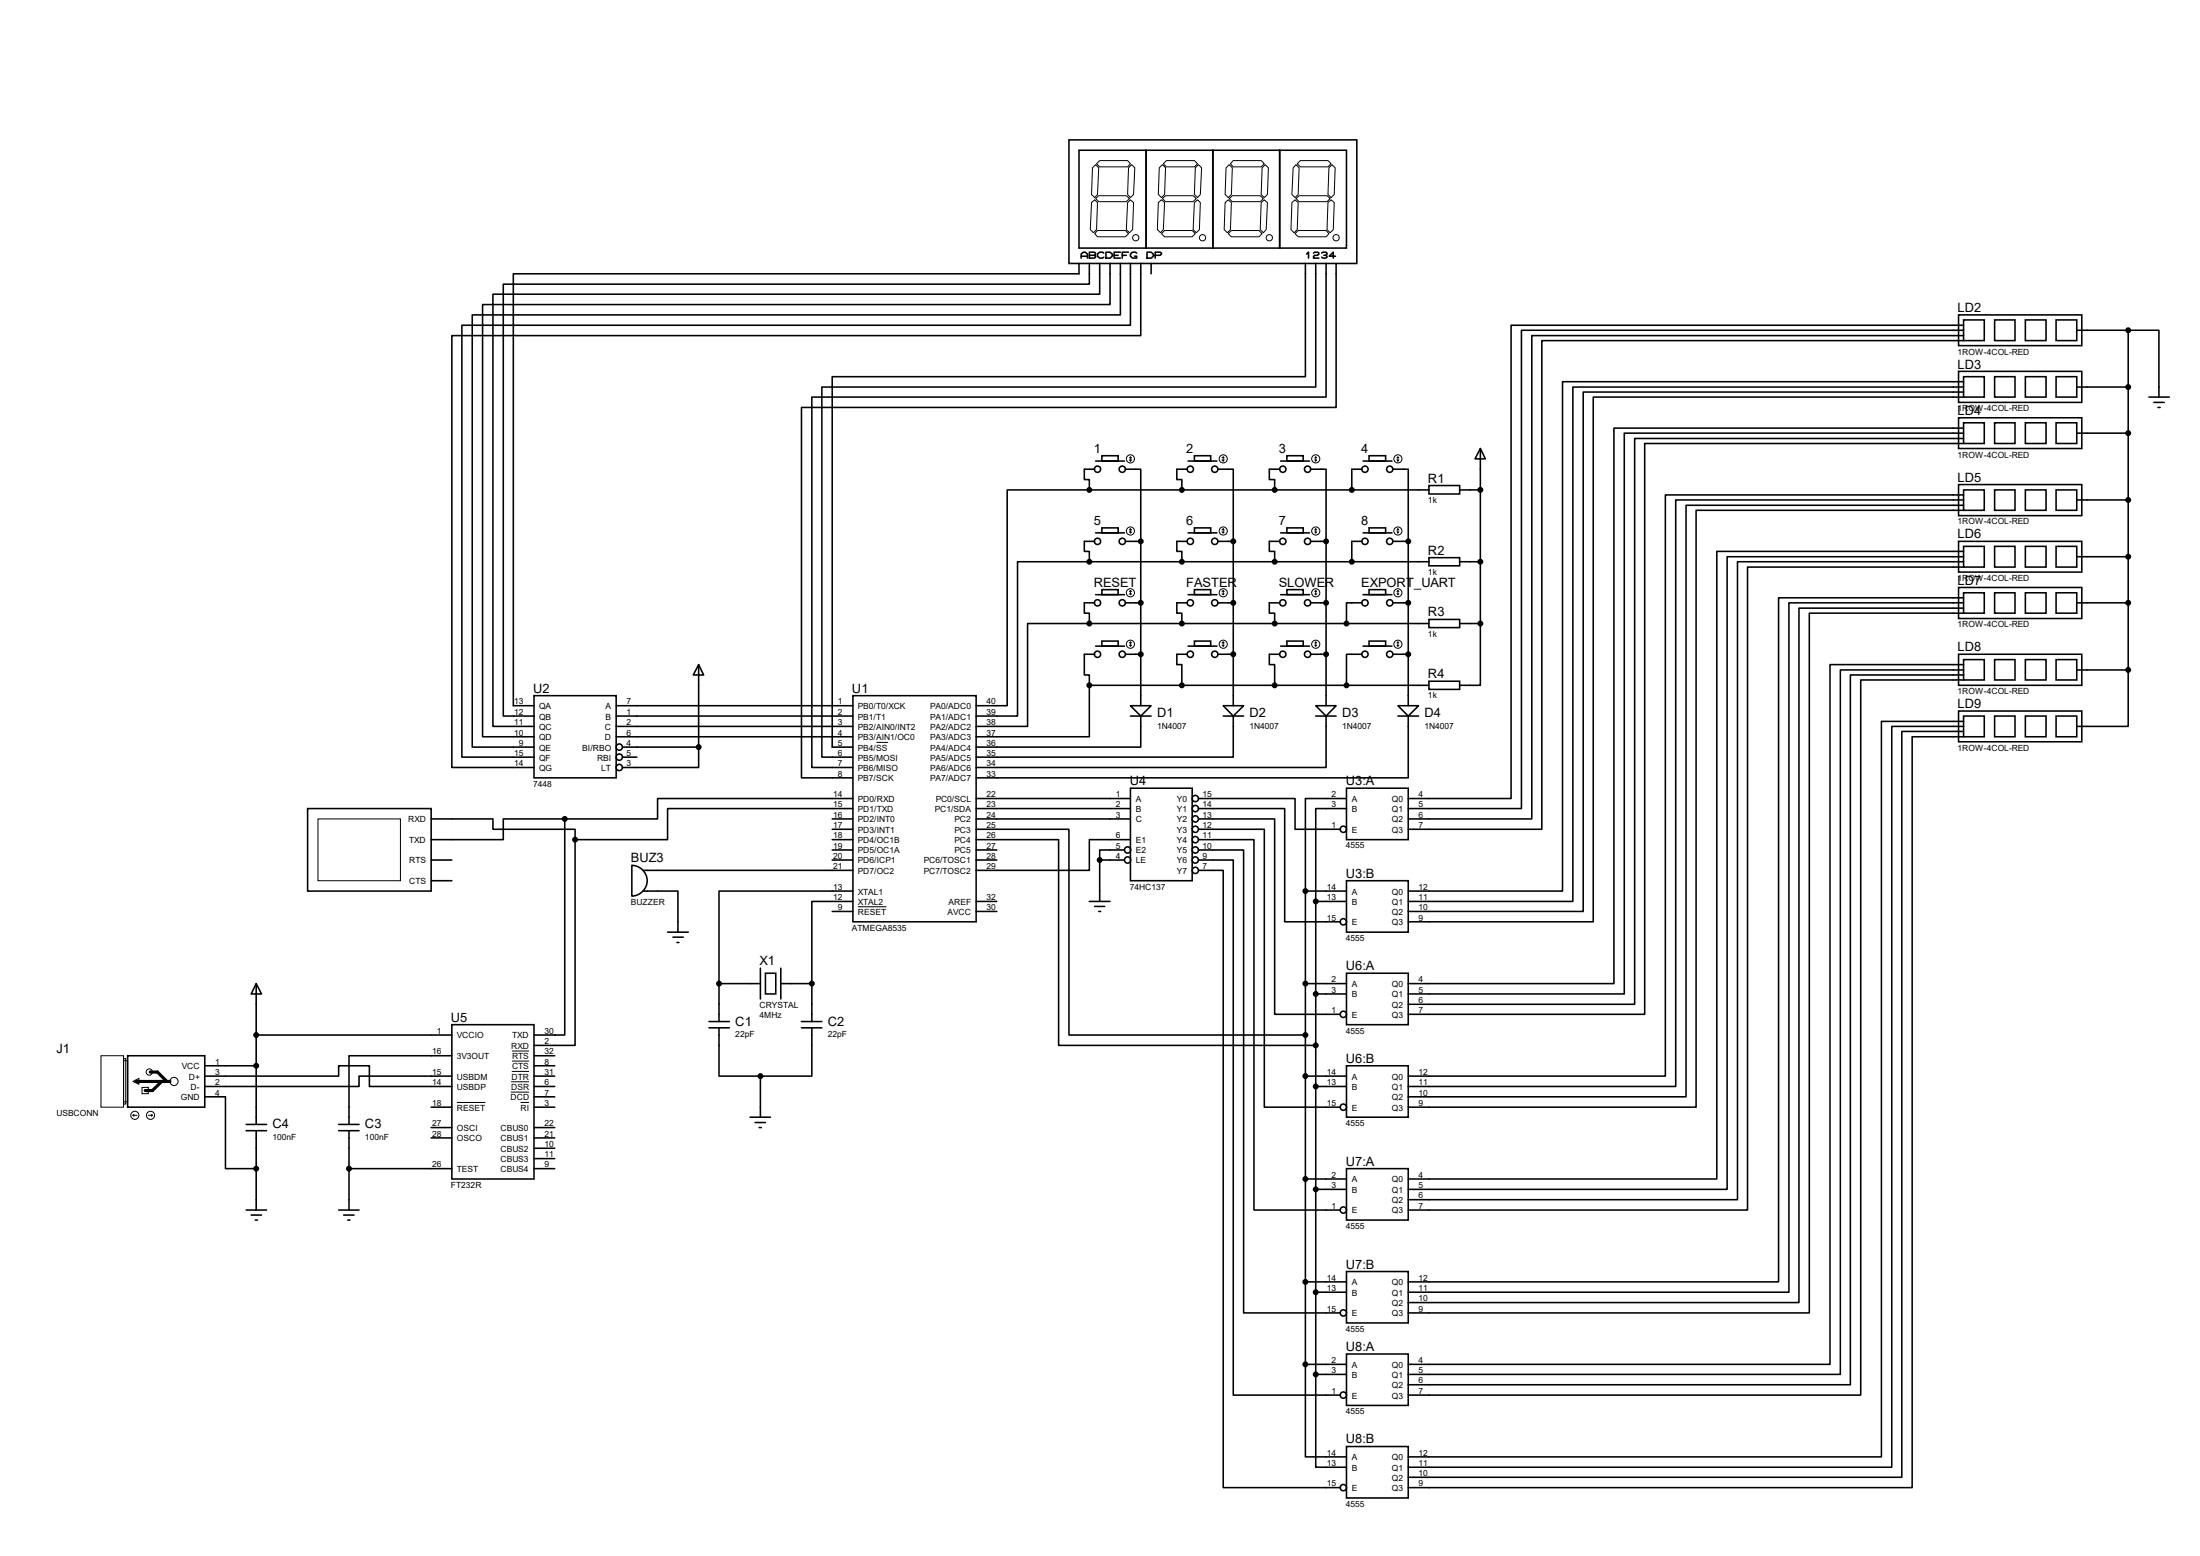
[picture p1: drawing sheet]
<svg xmlns="http://www.w3.org/2000/svg" width="297mm" height="210mm" viewBox="0 0 297 210" stroke-linecap="round" stroke-linejoin="round" font-family="sans-serif">
<g fill="none" stroke="#000" stroke-width=".21">
<path d="M144.3 18.9h38.9v16.7h-38.9zM145.7 20.3h9v13.2h-9zM145.7 35.6v1.4h-76.4v58.2h2.8M146 34.8v-.5l.3-.3h.2l.3 .3v.5M146 34.6h.8M147.1 34h.6l.2 .2-.2 .3 .2 .1v.1l-.2 .1h-.6zM147.1 35.6v2.8h-79.2v58.2h4.2M147.1 34.5h.6M148.5 35.6v4.1h-82v58.3h5.6M149 34.2l-.2-.2h-.3l-.3 .3v.3l.3 .2h.3l.2-.1M149.3 34h.6l.3 .3v.3l-.3 .2h-.6zM149.9 35.6v5.5h-84.7v58.3h6.9"/>
<path d="M150.4 34.5h.6M151.3 35.6v6.9h-87.5v58.3h8.3M151.3 34h-.9v.8h.9M151.5 34.5h.6M152.4 34h-.9v.8M152.6 35.6v8.3h-90.2v58.3h9.7M153.5 34.2l-.2-.2h-.4l-.3 .3v.3l.3 .2h.6v-.2h-.3M154 35.6v9.7h-93v58.3h11.1M154.7 20.3h9v13.2h-9zM154.9 34h.5l.3 .3v.3l-.3 .2h-.5zM155.4 35.6v1.4M156 34.5h.6l.2-.3-.2-.2h-.6v.8"/>
<path d="M163.7 20.3h9.1v13.2h-9.1zM172.8 20.3h9v13.2h-9zM176.2 35.6v15.2h-63.8v50h2.7M176.4 34.3l.3-.3v.8M177.3 34.2l.2-.2h.4l.2 .2-.2 .3h-.4l-.2 .1v.2h.8M177.6 35.6v16.6h-66.6v50h4.1M178.4 34.2l.2-.2h.4l.2 .2-.2 .3 .2 .1v.1l-.2 .1h-.4l-.2-.1M178.7 34.5h.3M179 35.6v18h-69.4v50h5.5M180.3 34.6h-.8l.5-.6v.8M180.4 35.6v19.4h-72.2v50h6.9M264.4 42.5h16.7v4.2h-16.7z"/>
<path d="M264.4 50.1h16.7v4.2h-16.7zM264.4 56.4h16.7v4.1h-16.7zM265.1 43.2h2.8v2.8h-2.8zM265.1 50.8h2.8v2.8h-2.8zM265.1 57.1h2.8v2.8h-2.8zM265.1 43.9h-61.1v63.9h-13.9M265.1 44.6h-59.7v64.5h-15.3M265.1 45.3h-58.3v65.2h-16.7M265.1 46h-56.9v65.9h-18.1M265.1 52.9h-51.4v70.1h-23.6M265.1 52.2h-52.8v69.5h-22.2M265.1 51.5h-54.2v68.8h-20.8"/>
<path d="M265.1 53.6h-50v70.8h-25M265.1 59.2h-44.4v76.4h-30.6M265.1 58.5h-45.8v75.7h-29.2M265.1 57.8h-47.2v75h-27.8M265.1 59.9h-43.1v77h-31.9M269.3 43.2h2.7v2.8h-2.7zM269.3 50.8h2.7v2.8h-2.7zM269.3 57.1h2.7v2.8h-2.7zM273.4 43.2h2.8v2.8h-2.8zM273.4 50.8h2.8v2.8h-2.8zM273.4 57.1h2.8v2.8h-2.8zM277.6 43.2h2.8v2.8h-2.8z"/>
<path d="M277.6 50.8h2.8v2.8h-2.8zM277.6 57.1h2.8v2.8h-2.8zM280.4 52.2h6.9M280.4 58.5h6.9M280.4 44.6h6.9M287.3 44.6h4.2v9M287.3 44.6v45.8M290.1 53.6h2.8M290.8 54.3h1.4M291.3 55h.3M147.1 66.1h-11.1v29.1h-4.2M147.1 75.8h-9.7v20.8h-5.6"/>
<path d="M147.1 66.1h45.8M147.1 75.8h45.8M147.8 63.3h-1.4v1.4h.7v1.4M147.8 73.1h-1.4v1.3h.7v1.4M147.9 71.9h3.9M147.9 62.2h3.9M148.8 79.6h2.2v.7h-2.2zM148.8 71.2h2.2v.7h-2.2zM148.8 61.5h2.2v.7h-2.2zM151.9 63.3h2.1v9.8M151.9 73.1h2.1M154 73.1v22.1"/>
<path d="M160.3 63.3h-1.4v1.4h.7v1.4M160.3 73.1h-1.4v1.3h.7v1.4M160.4 71.9h3.9M160.4 62.2h3.9M161.2 79.6h2.2v.7h-2.2zM161.2 71.2h2.2v.7h-2.2zM161.2 61.5h2.2v.7h-2.2zM164.4 63.3h2.1v9.8M164.4 73.1h2.1M166.5 73.1v22.1M172.8 63.3h-1.4v1.4h.7v1.4M172.8 73.1h-1.4v1.3h.7v1.4"/>
<path d="M172.9 71.9h3.9M172.9 62.2h3.9M173.7 79.6h2.2v.7h-2.2zM173.7 71.2h2.2v.7h-2.2zM173.7 61.5h2.2v.7h-2.2zM176.9 63.3h2.1v9.8M176.9 73.1h2.1M179 73.1v22.1M183.9 73.1h-1.4v2.7M183.9 63.3h-1.4v2.8M184 71.9h3.9M184 62.2h3.9"/>
<path d="M184.8 79.6h2.3v.7h-2.3zM184.8 71.2h2.3v.7h-2.3zM184.8 61.5h2.3v.7h-2.3zM188 63.3h2.1v9.8M188 73.1h2.1M190.1 73.1v22.1M192.9 65.5h4.2v1.2h-4.2zM192.9 75.3h4.2v1.1h-4.2zM197.1 66.1h2.8M197.1 75.8h2.8M199.9 60.5l.6 1.4h-1.4zM199.9 60.5v23.7"/>
<path d="M264.4 65.4h16.7v4.2h-16.7zM264.4 73.1h16.7v4.1h-16.7zM264.4 79.3h16.7v4.2h-16.7zM265.1 66.1h2.8v2.8h-2.8zM265.1 73.7h2.8v2.8h-2.8zM265.1 68.2h-37.5v79.8h-37.5M265.1 67.5h-38.9v79.1h-36.1M265.1 66.8h-40.3v78.4h-34.7M265.1 68.9h-36.1v80.5h-38.9M265.1 75.8h-30.5v86.1h-44.5M265.1 75.1h-31.9v85.4h-43.1M265.1 74.4h-33.3v84.7h-41.7"/>
<path d="M265.1 76.5h-29.2v86.8h-45.8M269.3 66.1h2.7v2.8h-2.7zM269.3 73.7h2.7v2.8h-2.7zM273.4 66.1h2.8v2.8h-2.8zM273.4 73.7h2.8v2.8h-2.8zM277.6 66.1h2.8v2.8h-2.8zM277.6 73.7h2.8v2.8h-2.8zM280.4 67.5h6.9M280.4 75.1h6.9M72.1 93.9h11.1v11.1h-11.1zM83.2 95.2h31.9M83.2 96.6h31.9"/>
<path d="M83.2 98h31.9M83.2 99.4h31.9M94.3 89.7l.7 1.4h-1.4zM94.3 89.7v11.1M115.1 93.9h16.7v30.5h-16.7zM147.1 84.2h-8.4v13.8h-6.9M147.1 92.5v6.9h-15.3M147.1 84.2h45.8M147.1 92.5h45.8M147.8 81.4h-1.4v1.4h.7v1.4M147.8 88.3h-1.4v2.8h.7v1.4M147.9 87.2h3.9"/>
<path d="M147.9 80.3h3.9M148.8 86.5h2.2v.7h-2.2zM151.9 88.3h2.1M151.9 81.4h2.1M152.6 95.2h2.8l-1.4 1.4zM152.6 96.6h2.8M154 96.6v4.2h-22.2M160.3 81.4h-1.4v1.4h.7v1.4M160.3 88.3h-1.4v1.4h.7v2.8M160.4 87.2h3.9M160.4 80.3h3.9M161.2 86.5h2.2v.7h-2.2z"/>
<path d="M164.4 88.3h2.1M164.4 81.4h2.1M165.1 95.2h2.8l-1.4 1.4zM165.1 96.6h2.8M166.5 96.6v5.6h-34.7M172.8 81.4h-1.4v1.4h.7v1.4M172.8 88.3h-1.4v1.4h.7v2.8M172.9 87.2h3.9M172.9 80.3h3.9M173.7 86.5h2.2v.7h-2.2zM176.9 88.3h2.1M176.9 81.4h2.1"/>
<path d="M177.6 95.2h2.8l-1.4 1.4zM177.6 96.6h2.8M179 96.6v7h-47.2M183.9 81.4h-2.1v2.8M183.9 88.3h-2.1v4.2M184 87.2h3.9M184 80.3h3.9M184.8 86.5h2.3v.7h-2.3zM188 88.3h2.1M188 81.4h2.1M188.7 95.2h2.8l-1.4 1.4zM188.7 96.6h2.8"/>
<path d="M190.1 96.6v8.4h-58.3M192.9 83.6h4.2v1.1h-4.2zM192.9 91.9h4.2v1.1h-4.2zM197.1 84.2h2.8M199.9 84.2v8.3h-2.8M264.4 88.3h16.7v4.2h-16.7zM264.4 96h16.7v4.1h-16.7zM265.1 80h2.8v2.8h-2.8zM265.1 89h2.8v2.8h-2.8zM265.1 96.6h2.8v2.8h-2.8zM265.1 82.1h-22.2v93.7h-52.8M265.1 81.4h-23.6v93h-51.4"/>
<path d="M265.1 80.7h-25v92.3h-50M265.1 82.8h-20.8v94.4h-54.2M265.1 91.1h-15.3v95.8h-59.7M265.1 90.4h-16.6v95.1h-58.4M265.1 89.7h-18v94.4h-57M265.1 91.8h-13.9v96.5h-61.1M265.1 98.7h-8.3v100.7h-66.7M265.1 98h-9.7v100h-65.3M265.1 97.4h-11.1v99.2h-63.9M265.1 99.4h-7v101.4h-68M269.3 80h2.7v2.8h-2.7zM269.3 89h2.7v2.8h-2.7z"/>
<path d="M269.3 96.6h2.7v2.8h-2.7zM273.4 80h2.8v2.8h-2.8zM273.4 89h2.8v2.8h-2.8zM273.4 96.6h2.8v2.8h-2.8zM277.6 80h2.8v2.8h-2.8zM277.6 89h2.8v2.8h-2.8zM277.6 96.6h2.8v2.8h-2.8zM280.4 81.4h6.9M280.4 90.4h6.9M287.3 90.4v7.6h-6.9M41.5 109.1h16.7v11.2h-16.7zM58.2 110.5h8.3v1.4h11.1v1.4"/>
<path d="M58.2 116.1h2.8M58.2 118.9h2.8M76.2 110.5h-8.3v2.8h-9.7M76.2 110.5v29.2h-4.1M77.6 113.3v27.8h-5.5M84 100.8h10.3M84 102.2h2M85.3 116.8a2.07 2.07 0 0 1 2.1 2.1 2.07 2.07 0 0 1-2.1 2zM86.8 117.5h28.3M94.3 100.8v2.8h-10.3M112.4 110.5h2.7M112.4 116.1h2.7"/>
<path d="M112.4 114.7h2.7M112.4 113.3h2.7M112.4 111.9h2.7M115.1 109.1h-25v4.2h-12.5M115.1 107.8h-26.3v2.7h-12.6M131.8 111.9h12.5v27.8h31.9M131.8 113.3h11.1v27.8h34.7M131.8 107.8h20.8M131.8 109.1h20.8M131.8 110.5h20.8M131.8 116.1h2.8M131.8 114.7h2.8"/>
<path d="M148.5 116.1v5.6M148.5 116.1h3.3M151.8 114.7h-3.3v1.4M152.6 106.4h8.4v12.5h-8.4zM152.6 113.3h-5.5v4.2h-15.3M161.8 107.8h13v4.1h6.2M161.8 109.1h11.6v15.3h7.6M161.8 110.5h10.3v26.4h8.9M161.8 111.9h8.9v37.5h10.3M161.8 113.3h7.5v50h11.7M161.8 114.7h6.1v62.5h13.1M161.8 116.1h4.7v72.2h14.5"/>
<path d="M161.8 117.5h3.3v83.3h15.9M181.8 106.4h8.3v6.9h-8.3zM181.8 118.9h8.3v6.9h-8.3zM181.8 107.8h-5.6v12.5M181.8 109.1h-4.2v12.6M34.6 132.8l.7 1.4h-1.4zM34.6 132.8v19M34.6 139.7h26.4M61 138.3h11.1v20.8h-11.1zM86.8 120.3h4.7v5.5M90.1 125.8h2.8M90.8 126.5h1.4"/>
<path d="M91.4 127.2h.3M95.7 137.9h2.8M95.7 138.7h2.8M97.1 138.7v6.5h5.6M97.1 132.8h5.6M97.1 132.8v5.1M102.7 130.7v4.1M103.3 131.4h1.4v2.8h-1.4zM105.4 132.8h4.2M105.4 130.7v4.1M108.2 137.9h2.8M108.2 138.7h2.8"/>
<path d="M109.6 138.7v6.5h-6.9M109.6 132.8v5.1M112.4 123h2.7M115.1 120.3h-18v12.5M115.1 121.7h-5.5v11.1M131.8 121.7h2.8M131.8 123h2.8M147.1 121.7h2.8M147.8 122.3h1.3M148.3 123h.3M176.2 120.3h5.6M176.2 120.3v63.8"/>
<path d="M176.2 132.8h5.6M177.6 121.7h4.2M177.6 121.7v63.8M177.6 134.2h4.2M181.8 131.4h8.3v6.9h-8.3zM17.2 142.5h10.4v6.9h-10.4zM27.6 145.2h18.1v-1.4h4.2v2.8h11.1M27.6 148h2.8v9.7h4.2M27.6 143.8h7M33.2 151.8h2.8M33.2 152.6h2.8M34.6 152.6v10.7"/>
<path d="M45.7 151.8h2.8M45.7 152.6h2.8M47.1 152.6v10.7M47.1 157.7h13.9M58.2 149.4h2.8M58.2 152.2h2.8M58.2 153.6h2.8M61 142.5h-13.9v9.3M61 145.2h-12.5v1.4h-20.9M72.1 145.2h2.8M72.1 146.6h2.8M72.1 157.7h2.8"/>
<path d="M72.1 143.8h2.8M72.1 149.4h2.8M72.1 148h2.8M72.1 142.5h2.8M72.1 152.2h2.8M72.1 153.6h2.8M72.1 155h2.8M72.1 156.4h2.8M101.3 150.8h2.7M101.9 151.5h1.4M102.5 152.2h.3M102.7 145.2v5.6"/>
<path d="M176.2 145.2h5.6M176.2 159.1h5.6M177.6 146.6h4.2M181.8 143.8h8.3v7h-8.3zM181.8 157.7h8.3v7h-8.3zM33.2 163.3h2.8M33.9 164h1.4M34.5 164.7h.3M45.7 163.3h2.8M46.4 164h1.4M46.9 164.7h.3M176.2 173h5.6"/>
<path d="M177.6 160.5h4.2M177.6 174.4h4.2M181.8 171.6h8.3v7h-8.3zM176.2 184.1v12.5h5.6M176.2 184.1h5.6M177.6 185.5v12.5h4.2M177.6 185.5h4.2M181.8 182.8h8.3v6.9h-8.3zM181.8 195.2h8.3v7h-8.3z"/>
<circle cx="148.2" cy="63.3" r=".42"/>
<circle cx="148.2" cy="73.1" r=".42"/>
<circle cx="151.5" cy="63.3" r=".42"/>
<circle cx="151.5" cy="73.1" r=".42"/>
<circle cx="160.7" cy="63.3" r=".42"/>
<circle cx="160.7" cy="73.1" r=".42"/>
<circle cx="164" cy="73.1" r=".42"/>
<circle cx="164" cy="63.3" r=".42"/>
<circle cx="173.2" cy="73.1" r=".42"/>
<circle cx="173.2" cy="63.3" r=".42"/>
<circle cx="176.5" cy="73.1" r=".42"/>
<circle cx="176.5" cy="63.3" r=".42"/>
<circle cx="184.3" cy="63.3" r=".42"/>
<circle cx="184.3" cy="73.1" r=".42"/>
<circle cx="187.6" cy="73.1" r=".42"/>
<circle cx="187.6" cy="63.3" r=".42"/>
<circle cx="148.2" cy="81.4" r=".42"/>
<circle cx="148.2" cy="88.3" r=".42"/>
<circle cx="151.5" cy="81.4" r=".42"/>
<circle cx="151.5" cy="88.3" r=".42"/>
<circle cx="160.7" cy="88.3" r=".42"/>
<circle cx="160.7" cy="81.4" r=".42"/>
<circle cx="164" cy="81.4" r=".42"/>
<circle cx="164" cy="88.3" r=".42"/>
<circle cx="173.2" cy="81.4" r=".42"/>
<circle cx="173.2" cy="88.3" r=".42"/>
<circle cx="176.5" cy="88.3" r=".42"/>
<circle cx="176.5" cy="81.4" r=".42"/>
<circle cx="184.3" cy="88.3" r=".42"/>
<circle cx="184.3" cy="81.4" r=".42"/>
<circle cx="187.6" cy="88.3" r=".42"/>
<circle cx="187.6" cy="81.4" r=".42"/>
<circle cx="83.6" cy="102.2" r=".42"/>
<circle cx="83.6" cy="100.8" r=".42"/>
<circle cx="83.6" cy="103.6" r=".42"/>
<circle cx="152.2" cy="114.7" r=".42"/>
<circle cx="152.2" cy="116.1" r=".42"/>
<circle cx="161.4" cy="117.5" r=".42"/>
<circle cx="161.4" cy="114.7" r=".42"/>
<circle cx="161.4" cy="116.1" r=".42"/>
<circle cx="161.4" cy="107.8" r=".42"/>
<circle cx="161.4" cy="109.1" r=".42"/>
<circle cx="161.4" cy="110.5" r=".42"/>
<circle cx="161.4" cy="111.9" r=".42"/>
<circle cx="161.4" cy="113.3" r=".42"/>
<circle cx="181.4" cy="111.9" r=".42"/>
<circle cx="181.4" cy="124.4" r=".42"/>
<circle cx="181.4" cy="136.9" r=".42"/>
<circle cx="181.4" cy="149.4" r=".42"/>
<circle cx="181.4" cy="163.3" r=".42"/>
<circle cx="181.4" cy="177.2" r=".42"/>
<circle cx="181.4" cy="188.3" r=".42"/>
<circle cx="181.4" cy="200.8" r=".42"/>
</g>
<g fill="none" stroke="#000" stroke-width=".14">
<path d="M147.4 27.3l.4-.3 .4 .3-.2 3.7-.4 .4-.4-.4zM147.9 26.8l.4-.4h3.8l.4 .4-.4 .4h-3.8zM147.9 22.2l.4 .4-.1 3.6-.4 .5-.4-.5 .1-3.6zM148.2 31.1h3.7l.5 .4-.5 .5h-3.7l-.4-.5zM148.5 21.7h3.7l.4 .4-.4 .4h-3.7l-.5-.4zM152.2 27.3l.4-.3 .4 .3-.1 3.7-.4 .4-.4-.4zM152.8 22.2l.4 .4-.2 3.6-.4 .5-.4-.5 .2-3.6zM156.4 27.3l.4-.3 .4 .3-.1 3.7-.4 .4-.4-.4zM156.9 26.8l.5-.4h3.7l.4 .4-.4 .4h-3.7zM156.9 22.2l.5 .4-.2 3.6-.4 .5-.4-.5 .1-3.6zM157.1 22.1l.4-.4h3.7l.5 .4-.5 .4h-3.7zM157.2 31.1h3.8l.4 .4-.4 .5h-3.8l-.4-.5z"/>
<path d="M161.2 27.3l.5-.3 .4 .3-.2 3.7-.4 .4-.4-.4zM161.4 22.6l.4-.4 .4 .4-.1 3.6-.4 .5-.5-.5zM165.4 27.3l.4-.3 .4 .3-.1 3.7-.4 .4-.4-.4zM165.5 22.6l.4-.4 .5 .4-.2 3.6-.4 .5-.4-.5zM165.8 31.5l.4-.4h3.8l.4 .4-.4 .5h-3.8zM165.9 26.8l.5-.4h3.7l.5 .4-.5 .4h-3.7zM166.5 21.7h3.8l.4 .4-.4 .4h-3.8l-.4-.4zM170.3 27.3l.4-.3 .4 .3-.2 3.7-.3 .4-.5-.4zM170.8 22.2l.4 .4-.1 3.6-.4 .5-.4-.5 .1-3.6zM174.4 27.3l.4-.3 .5 .3-.2 3.7-.4 .4-.4-.4zM174.8 31.5l.5-.4h3.7l.4 .4-.4 .5h-3.7zM175 26.8l.4-.4h3.8l.4 .4-.4 .4h-3.8z"/>
<path d="M175 22.2l.4 .4-.1 3.6-.5 .5-.4-.5 .2-3.6zM175.1 22.1l.5-.4h3.7l.4 .4-.4 .4h-3.7zM179.3 27.3l.4-.3 .4 .3-.1 3.7-.4 .4-.4-.4zM179.8 22.2l.5 .4-.2 3.6-.4 .5-.4-.5 .1-3.6zM152.5 71.8l.1 .1M152.5 62.1l.1 .1M152.6 61.7v.5M152.6 71.4v.5M152.6 79.7v.6M152.6 79.7l-.1 .1M152.6 79.7l.2 .1M152.6 71.4l-.1 .1"/>
<path d="M152.6 71.4l.2 .1M152.6 61.7l-.1 .1M152.6 61.7l.2 .1M152.8 71.8l-.2 .1M152.8 62.1l-.2 .1M165 71.8l.1 .1M165 62.1l.1 .1M165.1 61.7v.5M165.1 71.4v.5M165.1 79.7v.6M165.1 79.7l-.1 .1M165.1 79.7l.2 .1"/>
<path d="M165.1 71.4l-.1 .1M165.1 71.4l.2 .1M165.1 61.7l-.1 .1M165.1 61.7l.2 .1M165.3 71.8l-.2 .1M165.3 62.1l-.2 .1M177.5 71.8l.1 .1M177.5 62.1l.1 .1M177.6 61.7v.5M177.6 71.4v.5M177.6 79.7v.6M177.6 79.7l-.1 .1"/>
<path d="M177.6 79.7l.2 .1M177.6 71.4l-.1 .1M177.6 71.4l.2 .1M177.6 61.7l-.1 .1M177.6 61.7l.2 .1M177.8 71.8l-.2 .1M177.8 62.1l-.2 .1M188.6 71.8l.1 .1M188.6 62.1l.1 .1M188.7 61.7v.5M188.7 71.4v.5M188.7 79.7v.6"/>
<path d="M188.7 79.7l-.1 .1M188.7 79.7l.1 .1M188.7 71.4l-.1 .1M188.7 71.4l.1 .1M188.7 61.7l-.1 .1M188.7 61.7l.1 .1M188.8 71.8l-.1 .1M188.8 62.1l-.1 .1M152.5 87.1l.1 .1M152.5 80.1l.1 .2M152.6 86.7v.5M152.6 86.7l-.1 .1"/>
<path d="M152.6 86.7l.2 .1M152.8 87.1l-.2 .1M152.8 80.1l-.2 .2M165 87.1l.1 .1M165 80.1l.1 .2M165.1 86.7v.5M165.1 86.7l-.1 .1M165.1 86.7l.2 .1M165.3 87.1l-.2 .1M165.3 80.1l-.2 .2M177.5 87.1l.1 .1M177.5 80.1l.1 .2"/>
<path d="M177.6 86.7v.5M177.6 86.7l-.1 .1M177.6 86.7l.2 .1M177.8 87.1l-.2 .1M177.8 80.1l-.2 .2M188.6 87.1l.1 .1M188.6 80.1l.1 .2M188.7 86.7v.5M188.7 86.7l-.1 .1M188.7 86.7l.1 .1M188.8 87.1l-.1 .1M188.8 80.1l-.1 .2"/>
<path d="M42.9 110.5h11.2v8.4h-11.2zM118.3 100.2h1.6M115.8 122.4h3.9M13.6 142.5h3.1v6.9h-3.1zM16.7 143.2h.5v5.5h-.5zM16.7 142.9h.3v6.1h-.3zM17.9 146l.9-.5v.8zM17.9 150.5h.6M17.9 150.5l.2 .2M18.1 150.4l-.2 .1M19.2 146.8h.8v.8h-.8zM20 150.5h.6"/>
<path d="M20.4 150.4l.2 .1M20.6 150.5l-.2 .2M61.7 148.8h3.8M69 147.4h2.4M69 146h2.4M69.1 144.6h2.3M69.1 141.9h2.3M69.1 143.2h2.3M70.3 148.8h1.1"/>
<circle cx="153.3" cy="32.1" r=".42"/>
<circle cx="162.3" cy="32.1" r=".42"/>
<circle cx="171.4" cy="32.1" r=".42"/>
<circle cx="180.4" cy="32.1" r=".42"/>
<circle cx="152.6" cy="71.7" r=".55"/>
<circle cx="152.6" cy="61.9" r=".55"/>
<circle cx="165.1" cy="71.7" r=".55"/>
<circle cx="165.1" cy="61.9" r=".55"/>
<circle cx="177.6" cy="71.7" r=".55"/>
<circle cx="177.6" cy="61.9" r=".55"/>
<circle cx="188.7" cy="71.7" r=".55"/>
<circle cx="188.7" cy="61.9" r=".55"/>
<circle cx="152.6" cy="87" r=".55"/>
<circle cx="152.6" cy="80" r=".55"/>
<circle cx="165.1" cy="87" r=".55"/>
<circle cx="165.1" cy="80" r=".55"/>
<circle cx="177.6" cy="80" r=".55"/>
<circle cx="177.6" cy="87" r=".55"/>
<circle cx="188.7" cy="87" r=".55"/>
<circle cx="188.7" cy="80" r=".55"/>
<circle cx="18.2" cy="150.5" r=".55"/>
<circle cx="20.2" cy="144.7" r=".42"/>
<circle cx="20.3" cy="150.5" r=".55"/>
<circle cx="23.5" cy="146" r=".55"/>
</g>
<g fill="#000" stroke="#000" stroke-width=".21">
<circle cx="287.3" cy="52.2" r=".3"/>
<circle cx="287.3" cy="58.5" r=".3"/>
<circle cx="287.3" cy="44.6" r=".3"/>
<circle cx="147.1" cy="75.8" r=".3"/>
<circle cx="147.1" cy="66.1" r=".3"/>
<circle cx="154" cy="73.1" r=".3"/>
<circle cx="159.6" cy="75.8" r=".3"/>
<circle cx="159.6" cy="66.1" r=".3"/>
<circle cx="166.5" cy="73.1" r=".3"/>
<circle cx="172.1" cy="75.8" r=".3"/>
<circle cx="172.1" cy="66.1" r=".3"/>
<circle cx="179" cy="73.1" r=".3"/>
<circle cx="182.5" cy="66.1" r=".3"/>
<circle cx="182.5" cy="75.8" r=".3"/>
<circle cx="190.1" cy="73.1" r=".3"/>
<circle cx="199.9" cy="66.1" r=".3"/>
<circle cx="199.9" cy="75.8" r=".3"/>
<circle cx="287.3" cy="67.5" r=".3"/>
<circle cx="287.3" cy="75.1" r=".3"/>
<circle cx="147.1" cy="84.2" r=".3"/>
<circle cx="147.1" cy="92.5" r=".3"/>
<circle cx="154" cy="88.3" r=".3"/>
<circle cx="154" cy="81.4" r=".3"/>
<circle cx="159.6" cy="84.2" r=".3"/>
<circle cx="159.6" cy="92.5" r=".3"/>
<circle cx="166.5" cy="81.4" r=".3"/>
<circle cx="166.5" cy="88.3" r=".3"/>
<circle cx="172.1" cy="84.2" r=".3"/>
<circle cx="172.1" cy="92.5" r=".3"/>
<circle cx="179" cy="88.3" r=".3"/>
<circle cx="179" cy="81.4" r=".3"/>
<circle cx="181.8" cy="84.2" r=".3"/>
<circle cx="181.8" cy="92.5" r=".3"/>
<circle cx="190.1" cy="88.3" r=".3"/>
<circle cx="190.1" cy="81.4" r=".3"/>
<circle cx="199.9" cy="84.2" r=".3"/>
<circle cx="287.3" cy="90.4" r=".3"/>
<circle cx="287.3" cy="81.4" r=".3"/>
<circle cx="76.2" cy="110.5" r=".3"/>
<circle cx="77.6" cy="113.3" r=".3"/>
<circle cx="94.3" cy="100.8" r=".3"/>
<circle cx="148.5" cy="116.1" r=".3"/>
<circle cx="34.6" cy="139.7" r=".3"/>
<circle cx="97.1" cy="132.8" r=".3"/>
<circle cx="109.6" cy="132.8" r=".3"/>
<circle cx="176.2" cy="120.3" r=".3"/>
<circle cx="176.2" cy="139.7" r=".3"/>
<circle cx="176.2" cy="132.8" r=".3"/>
<circle cx="177.6" cy="134.2" r=".3"/>
<circle cx="177.6" cy="121.7" r=".3"/>
<circle cx="34.6" cy="143.8" r=".3"/>
<circle cx="34.6" cy="157.7" r=".3"/>
<circle cx="47.1" cy="157.7" r=".3"/>
<circle cx="102.7" cy="145.2" r=".3"/>
<circle cx="176.2" cy="159.1" r=".3"/>
<circle cx="176.2" cy="145.2" r=".3"/>
<circle cx="177.6" cy="146.6" r=".3"/>
<circle cx="177.6" cy="141.1" r=".3"/>
<circle cx="176.2" cy="173" r=".3"/>
<circle cx="177.6" cy="160.5" r=".3"/>
<circle cx="177.6" cy="174.4" r=".3"/>
<circle cx="176.2" cy="184.2" r=".3"/>
<circle cx="177.6" cy="185.5" r=".3"/>
</g>
<path d="M18.4 146h4.5M20.3 144.7h1l1.2 1.3M21.8 146l-1.2 1.2h-1" fill="none" stroke="#000" stroke-width=".42"/>
<g font-size="1.7">
<text x="264.3" y="42.1">LD2</text>
<text x="264.3" y="49.7">LD3</text>
<text x="264.3" y="56">LD4</text>
<text x="147.7" y="61.1">1</text>
<text x="160.1" y="61.1">2</text>
<text x="172.6" y="61.1">3</text>
<text x="183.8" y="61.1">4</text>
<text x="192.8" y="65.2">R1</text>
<text x="264.3" y="65">LD5</text>
<text x="147.7" y="70.8">5</text>
<text x="160.1" y="70.8">6</text>
<text x="172.6" y="70.8">7</text>
<text x="183.8" y="70.8">8</text>
<text x="192.8" y="74.8">R2</text>
<text x="264.3" y="72.6">LD6</text>
<text x="147.7" y="79.2">RESET</text>
<text x="160.1" y="79.2">FASTER</text>
<text x="172.6" y="79.2">SLOWER</text>
<text x="183.8" y="79.2">EXPORT_UART</text>
<text x="192.8" y="83.2">R3</text>
<text x="264.3" y="78.9">LD7</text>
<text x="264.3" y="87.9">LD8</text>
<text x="72" y="93.5">U2</text>
<text x="115" y="93.5">U1</text>
<text x="192.8" y="91.5">R4</text>
<text x="264.3" y="95.5">LD9</text>
<text x="156.2" y="96.8">D1</text>
<text x="168.7" y="96.8">D2</text>
<text x="181.2" y="96.8">D3</text>
<text x="192.3" y="96.8">D4</text>
<text x="152.5" y="106">U4</text>
<text x="181.7" y="106">U3:A</text>
<text x="85.2" y="116.4">BUZ3</text>
<text x="181.7" y="118.4">U3:B</text>
<text x="102.5" y="130.3">X1</text>
<text x="181.7" y="131">U6:A</text>
<text x="60.9" y="137.9">U5</text>
<text x="7.6" y="142.1">J1</text>
<text x="99.3" y="138.4">C1</text>
<text x="111.8" y="138.4">C2</text>
<text x="181.7" y="143.5">U6:B</text>
<text x="36.8" y="152.3">C4</text>
<text x="49.3" y="152.3">C3</text>
<text x="181.7" y="157.4">U7:A</text>
<text x="181.7" y="171.2">U7:B</text>
<text x="181.7" y="182.3">U8:A</text>
<text x="181.7" y="194.8">U8:B</text>
</g>
<g font-size="1.1">
<text x="264.3" y="47.9">1ROW-4COL-RED</text>
<text x="264.3" y="55.5">1ROW-4COL-RED</text>
<text x="264.3" y="61.8">1ROW-4COL-RED</text>
<text x="192.8" y="67.9">1k</text>
<text x="264.3" y="70.8">1ROW-4COL-RED</text>
<text x="192.8" y="77.6">1k</text>
<text x="264.3" y="78.4">1ROW-4COL-RED</text>
<text x="192.8" y="85.9">1k</text>
<text x="264.3" y="84.7">1ROW-4COL-RED</text>
<text x="69.4" y="95.1">13</text>
<text x="72.8" y="95.7">QA</text>
<text x="81.7" y="95.7">A</text>
<text x="84.6" y="95.1">7</text>
<text x="113.1" y="95.1">1</text>
<text x="115.8" y="95.7">PB0/T0/XCK</text>
<text x="125.6" y="95.7">PA0/ADC0</text>
<text x="133.2" y="95.1">40</text>
<text x="192.8" y="94.3">1k</text>
<text x="264.3" y="93.7">1ROW-4COL-RED</text>
<text x="69.4" y="96.5">12</text>
<text x="69.4" y="97.9">11</text>
<text x="69.4" y="99.3">10</text>
<text x="70.1" y="100.7">9</text>
<text x="72.8" y="97.1">QB</text>
<text x="72.8" y="98.5">QC</text>
<text x="72.8" y="99.9">QD</text>
<text x="72.8" y="101.3">QE</text>
<text x="78.6" y="101.3">BI/RBO</text>
<text x="81.7" y="98.5">C</text>
<text x="81.7" y="99.9">D</text>
<text x="81.7" y="97.1">B</text>
<text x="84.6" y="96.5">1</text>
<text x="84.6" y="97.9">2</text>
<text x="84.6" y="99.3">6</text>
<text x="84.6" y="100.7">4</text>
<text x="113.1" y="100.7">5</text>
<text x="113.1" y="99.3">4</text>
<text x="113.1" y="97.9">3</text>
<text x="113.1" y="96.5">2</text>
<text x="115.8" y="101.3">PB4/SS</text>
<text x="115.8" y="99.9">PB3/AIN1/OC0</text>
<text x="115.8" y="98.5">PB2/AIN0/INT2</text>
<text x="115.8" y="97.1">PB1/T1</text>
<text x="125.6" y="101.3">PA4/ADC4</text>
<text x="125.6" y="99.9">PA3/ADC3</text>
<text x="125.6" y="98.5">PA2/ADC2</text>
<text x="125.6" y="97.1">PA1/ADC1</text>
<text x="133.2" y="100.7">36</text>
<text x="133.2" y="99.3">37</text>
<text x="133.2" y="97.9">38</text>
<text x="133.2" y="96.5">39</text>
<text x="156.2" y="98.3">1N4007</text>
<text x="168.7" y="98.3">1N4007</text>
<text x="181.2" y="98.3">1N4007</text>
<text x="192.3" y="98.3">1N4007</text>
<text x="264.3" y="101.3">1ROW-4COL-RED</text>
<text x="69.4" y="102">15</text>
<text x="69.4" y="103.4">14</text>
<text x="72" y="106.2">7448</text>
<text x="72.8" y="102.7">QF</text>
<text x="72.8" y="104.1">QG</text>
<text x="80.6" y="102.7">RBI</text>
<text x="81.2" y="104.1">LT</text>
<text x="84.6" y="102">5</text>
<text x="84.6" y="103.4">3</text>
<text x="112.5" y="107.6">14</text>
<text x="113.1" y="103.4">7</text>
<text x="113.1" y="102">6</text>
<text x="113.1" y="104.8">8</text>
<text x="115.8" y="104.1">PB6/MISO</text>
<text x="115.8" y="102.7">PB5/MOSI</text>
<text x="115.8" y="105.5">PB7/SCK</text>
<text x="125.6" y="104.1">PA6/ADC6</text>
<text x="125.6" y="102.7">PA5/ADC5</text>
<text x="125.6" y="105.5">PA7/ADC7</text>
<text x="133.2" y="107.6">22</text>
<text x="133.2" y="103.4">34</text>
<text x="133.2" y="102">35</text>
<text x="133.2" y="104.8">33</text>
<text x="150.6" y="107.6">1</text>
<text x="162.3" y="107.6">15</text>
<text x="179.7" y="107.6">2</text>
<text x="191.5" y="107.6">4</text>
<text x="55.1" y="111">RXD</text>
<text x="55.2" y="113.8">TXD</text>
<text x="112.5" y="113.2">18</text>
<text x="112.5" y="111.8">17</text>
<text x="112.5" y="110.4">16</text>
<text x="112.5" y="109">15</text>
<text x="115.8" y="113.8">PD4/OC1B</text>
<text x="115.8" y="112.4">PD3/INT1</text>
<text x="115.8" y="111">PD2/INT0</text>
<text x="115.8" y="109.6">PD1/TXD</text>
<text x="115.8" y="108.2">PD0/RXD</text>
<text x="126.2" y="109.6">PC1/SDA</text>
<text x="126.3" y="108.2">PC0/SCL</text>
<text x="128.9" y="113.8">PC4</text>
<text x="128.9" y="112.4">PC3</text>
<text x="128.9" y="111">PC2</text>
<text x="133.2" y="113.2">26</text>
<text x="133.2" y="111.8">25</text>
<text x="133.2" y="110.4">24</text>
<text x="133.2" y="109">23</text>
<text x="150.6" y="109">2</text>
<text x="150.6" y="110.4">3</text>
<text x="150.6" y="113.2">6</text>
<text x="153.3" y="108.2">A</text>
<text x="153.3" y="109.6">B</text>
<text x="153.3" y="111">C</text>
<text x="153.3" y="113.8">E1</text>
<text x="158.9" y="108.2">Y0</text>
<text x="158.9" y="109.6">Y1</text>
<text x="158.9" y="111">Y2</text>
<text x="158.9" y="112.4">Y3</text>
<text x="158.9" y="113.8">Y4</text>
<text x="162.3" y="109">14</text>
<text x="162.3" y="110.4">13</text>
<text x="162.3" y="111.8">12</text>
<text x="162.3" y="113.2">11</text>
<text x="179.7" y="109">3</text>
<text x="179.7" y="111.8">1</text>
<text x="182.5" y="108.2">A</text>
<text x="182.5" y="109.6">B</text>
<text x="182.5" y="112.4">E</text>
<text x="187.9" y="108.2">Q0</text>
<text x="187.9" y="109.6">Q1</text>
<text x="187.9" y="111">Q2</text>
<text x="187.9" y="112.4">Q3</text>
<text x="191.5" y="109">5</text>
<text x="191.5" y="110.4">6</text>
<text x="191.5" y="111.8">7</text>
<text x="55.2" y="116.5">RTS</text>
<text x="55.2" y="119.3">CTS</text>
<text x="112.5" y="115.9">20</text>
<text x="112.5" y="114.6">19</text>
<text x="112.5" y="117.3">21</text>
<text x="115.8" y="116.5">PD6/ICP1</text>
<text x="115.8" y="115.2">PD5/OC1A</text>
<text x="115.8" y="117.9">PD7/OC2</text>
<text x="124.7" y="116.5">PC6/TOSC1</text>
<text x="124.7" y="117.9">PC7/TOSC2</text>
<text x="128.9" y="115.2">PC5</text>
<text x="133.2" y="115.9">28</text>
<text x="133.2" y="114.6">27</text>
<text x="133.2" y="117.3">29</text>
<text x="150.6" y="114.6">5</text>
<text x="150.6" y="115.9">4</text>
<text x="153.3" y="115.2">E2</text>
<text x="153.3" y="116.5">LE</text>
<text x="158.9" y="115.2">Y5</text>
<text x="158.9" y="116.5">Y6</text>
<text x="158.9" y="117.9">Y7</text>
<text x="162.3" y="114.6">10</text>
<text x="162.3" y="115.9">9</text>
<text x="162.3" y="117.3">7</text>
<text x="181.7" y="114.5">4555</text>
<text x="85.2" y="122.2">BUZZER</text>
<text x="112.5" y="120.1">13</text>
<text x="112.5" y="121.5">12</text>
<text x="113.1" y="122.9">9</text>
<text x="115" y="125.6">ATMEGA8535</text>
<text x="115.8" y="123.5">RESET</text>
<text x="115.8" y="120.7">XTAL1</text>
<text x="115.8" y="122.1">XTAL2</text>
<text x="127.9" y="123.5">AVCC</text>
<text x="128.1" y="122.1">AREF</text>
<text x="133.2" y="122.9">30</text>
<text x="133.2" y="121.5">32</text>
<text x="152.5" y="120.1">74HC137</text>
<text x="179.1" y="120.1">14</text>
<text x="179.1" y="121.5">13</text>
<text x="179.1" y="124.2">15</text>
<text x="182.5" y="120.7">A</text>
<text x="182.5" y="122.1">B</text>
<text x="182.5" y="124.9">E</text>
<text x="187.9" y="120.7">Q0</text>
<text x="187.9" y="122.1">Q1</text>
<text x="187.9" y="123.5">Q2</text>
<text x="187.9" y="124.9">Q3</text>
<text x="191.5" y="120.1">12</text>
<text x="191.5" y="121.5">11</text>
<text x="191.5" y="122.9">10</text>
<text x="191.5" y="124.2">9</text>
<text x="181.7" y="127">4555</text>
<text x="102.5" y="136.1">CRYSTAL</text>
<text x="102.5" y="137.5">4MHz</text>
<text x="179.7" y="132.6">2</text>
<text x="179.7" y="134">3</text>
<text x="179.7" y="136.7">1</text>
<text x="182.5" y="133.2">A</text>
<text x="182.5" y="134.6">B</text>
<text x="182.5" y="137.4">E</text>
<text x="187.9" y="133.2">Q0</text>
<text x="187.9" y="134.6">Q1</text>
<text x="187.9" y="136">Q2</text>
<text x="187.9" y="137.4">Q3</text>
<text x="191.5" y="132.6">4</text>
<text x="191.5" y="134">5</text>
<text x="191.5" y="135.4">6</text>
<text x="191.5" y="136.7">7</text>
<text x="29" y="143.7">1</text>
<text x="58.3" y="142.3">16</text>
<text x="59" y="139.5">1</text>
<text x="61.7" y="143">3V3OUT</text>
<text x="61.7" y="140.2">VCCIO</text>
<text x="69" y="141.6">RXD</text>
<text x="69.1" y="140.2">TXD</text>
<text x="69.1" y="143">RTS</text>
<text x="73.5" y="139.5">30</text>
<text x="73.5" y="140.9">2</text>
<text x="73.5" y="142.3">32</text>
<text x="73.5" y="143.7">8</text>
<text x="99.3" y="140">22pF</text>
<text x="111.8" y="140">22pF</text>
<text x="181.7" y="139.5">4555</text>
<text x="24.4" y="148.5">GND</text>
<text x="24.6" y="144.3">VCC</text>
<text x="25.5" y="145.7">D+</text>
<text x="25.7" y="147.1">D-</text>
<text x="29" y="145.1">3</text>
<text x="29" y="146.5">2</text>
<text x="29" y="147.9">4</text>
<text x="58.3" y="145.1">15</text>
<text x="58.3" y="146.5">14</text>
<text x="58.3" y="149.3">18</text>
<text x="61.7" y="145.7">USBDM</text>
<text x="61.7" y="147.1">USBDP</text>
<text x="61.7" y="149.9">RESET</text>
<text x="68.9" y="148.5">DCD</text>
<text x="69" y="147.1">DSR</text>
<text x="69" y="145.7">DTR</text>
<text x="69.1" y="144.3">CTS</text>
<text x="70.3" y="149.9">RI</text>
<text x="73.5" y="145.1">31</text>
<text x="73.5" y="146.5">6</text>
<text x="73.5" y="147.9">7</text>
<text x="73.5" y="149.3">3</text>
<text x="179.1" y="145.1">14</text>
<text x="179.1" y="146.5">13</text>
<text x="179.1" y="149.3">15</text>
<text x="182.5" y="145.7">A</text>
<text x="182.5" y="147.1">B</text>
<text x="182.5" y="149.9">E</text>
<text x="187.9" y="145.7">Q0</text>
<text x="187.9" y="147.1">Q1</text>
<text x="187.9" y="148.5">Q2</text>
<text x="187.9" y="149.9">Q3</text>
<text x="191.5" y="145.1">12</text>
<text x="191.5" y="146.5">11</text>
<text x="191.5" y="147.9">10</text>
<text x="191.5" y="149.3">9</text>
<text x="7.6" y="150.6">USBCONN</text>
<text x="36.8" y="153.9">100nF</text>
<text x="49.3" y="153.9">100nF</text>
<text x="58.3" y="152">27</text>
<text x="58.3" y="153.4">28</text>
<text x="61.7" y="152.7">OSCI</text>
<text x="61.7" y="154.1">OSCO</text>
<text x="67.6" y="152.7">CBUS0</text>
<text x="67.6" y="154.1">CBUS1</text>
<text x="67.6" y="155.4">CBUS2</text>
<text x="73.5" y="152">22</text>
<text x="73.5" y="153.4">21</text>
<text x="73.5" y="154.8">10</text>
<text x="181.7" y="152">4555</text>
<text x="58.3" y="157.6">26</text>
<text x="60.9" y="160.4">FT232R</text>
<text x="61.7" y="158.2">TEST</text>
<text x="67.6" y="156.8">CBUS3</text>
<text x="67.6" y="158.2">CBUS4</text>
<text x="73.5" y="156.2">11</text>
<text x="73.5" y="157.6">9</text>
<text x="179.7" y="159">2</text>
<text x="179.7" y="160.4">3</text>
<text x="182.5" y="159.6">A</text>
<text x="182.5" y="161">B</text>
<text x="187.9" y="159.6">Q0</text>
<text x="187.9" y="161">Q1</text>
<text x="191.5" y="159">4</text>
<text x="191.5" y="160.4">5</text>
<text x="191.5" y="161.8">6</text>
<text x="179.7" y="163.2">1</text>
<text x="181.7" y="165.9">4555</text>
<text x="182.5" y="163.8">E</text>
<text x="187.9" y="162.4">Q2</text>
<text x="187.9" y="163.8">Q3</text>
<text x="191.5" y="163.2">7</text>
<text x="179.1" y="172.8">14</text>
<text x="182.5" y="173.5">A</text>
<text x="187.9" y="173.5">Q0</text>
<text x="191.5" y="172.8">12</text>
<text x="179.1" y="174.2">13</text>
<text x="179.1" y="177">15</text>
<text x="181.7" y="179.8">4555</text>
<text x="182.5" y="174.9">B</text>
<text x="182.5" y="177.7">E</text>
<text x="187.9" y="174.9">Q1</text>
<text x="187.9" y="176.3">Q2</text>
<text x="187.9" y="177.7">Q3</text>
<text x="191.5" y="174.2">11</text>
<text x="191.5" y="175.6">10</text>
<text x="191.5" y="177">9</text>
<text x="179.7" y="184">2</text>
<text x="179.7" y="185.3">3</text>
<text x="182.5" y="184.6">A</text>
<text x="182.5" y="186">B</text>
<text x="187.9" y="184.6">Q0</text>
<text x="187.9" y="186">Q1</text>
<text x="191.5" y="184">4</text>
<text x="191.5" y="185.3">5</text>
<text x="179.7" y="188.1">1</text>
<text x="181.7" y="190.9">4555</text>
<text x="182.5" y="188.8">E</text>
<text x="187.9" y="187.4">Q2</text>
<text x="187.9" y="188.8">Q3</text>
<text x="191.5" y="186.7">6</text>
<text x="191.5" y="188.1">7</text>
<text x="179.1" y="196.5">14</text>
<text x="179.1" y="197.9">13</text>
<text x="182.5" y="197.1">A</text>
<text x="187.9" y="197.1">Q0</text>
<text x="191.5" y="196.5">12</text>
<text x="191.5" y="197.9">11</text>
<text x="179.1" y="200.6">15</text>
<text x="181.7" y="203.4">4555</text>
<text x="182.5" y="198.5">B</text>
<text x="182.5" y="201.3">E</text>
<text x="187.9" y="198.5">Q1</text>
<text x="187.9" y="199.9">Q2</text>
<text x="187.9" y="201.3">Q3</text>
<text x="191.5" y="199.2">10</text>
<text x="191.5" y="200.6">9</text>
</g>
</svg>
